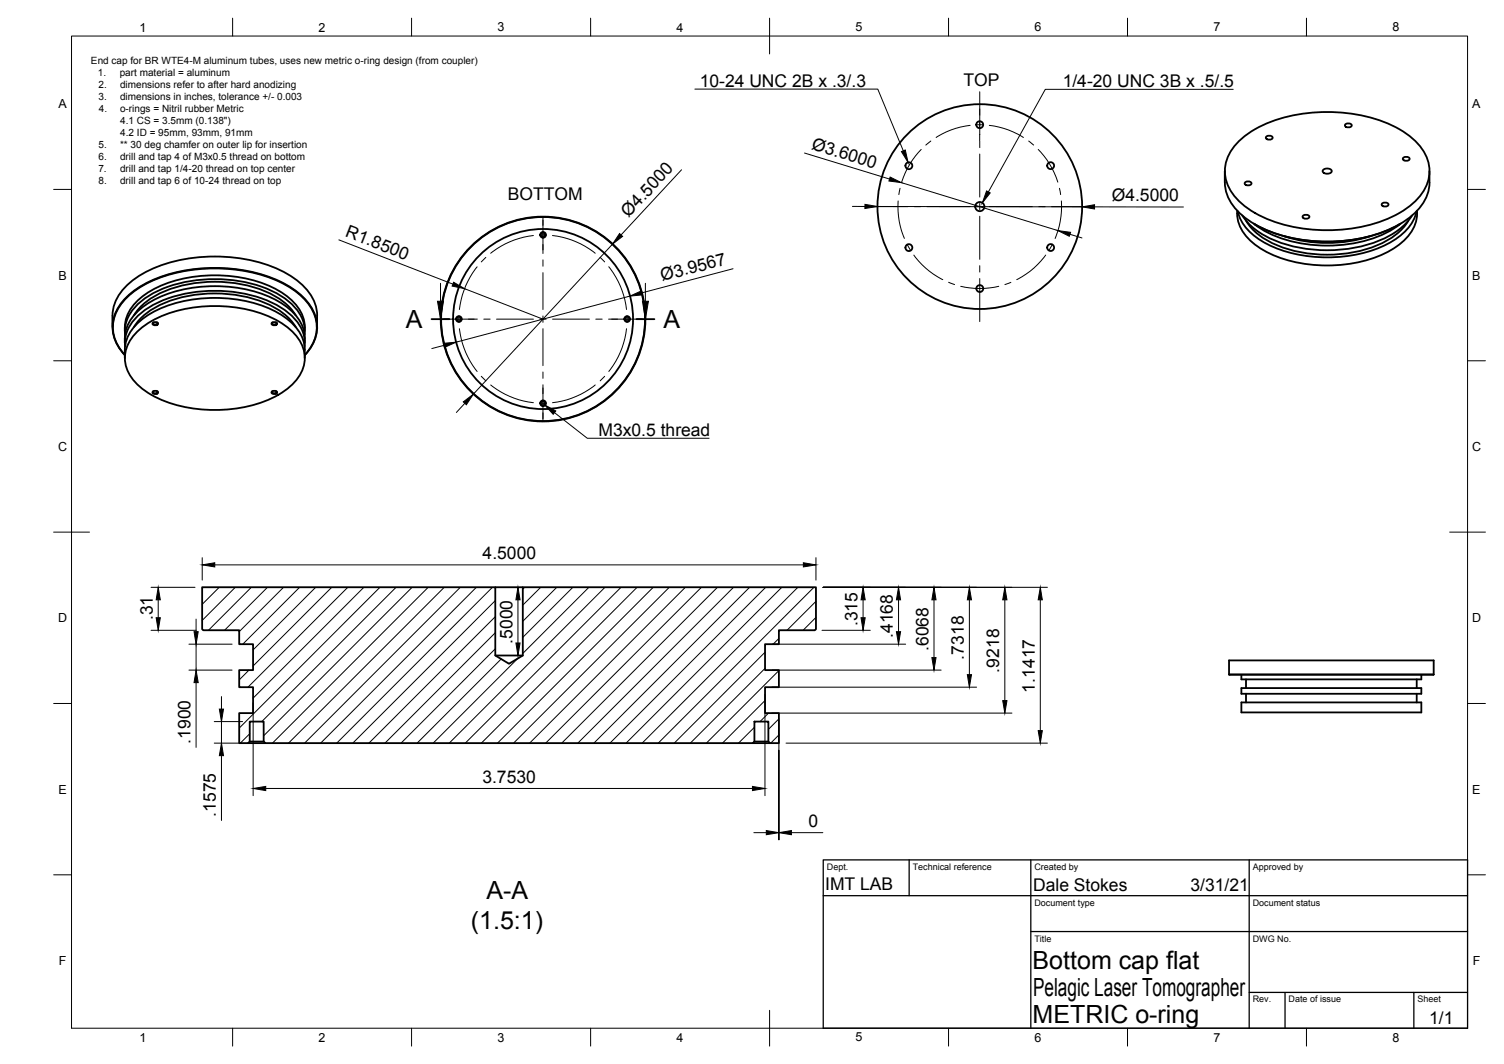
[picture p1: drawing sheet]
<svg xmlns="http://www.w3.org/2000/svg" width="420mm" height="297mm" viewBox="0 0 420 297" stroke-linecap="round" stroke-linejoin="round" font-family="sans-serif">
<!-- layer: Visible -->
<g fill="none" stroke="#000" stroke-width=".51">
<path d="M346.1 39.4a33.4 33.4 0 0 1 20.3-7.9 42.1 42.1 0 0 1 26.2 5.7 13.2 13.2 0 0 1 6.7 11.2 13.6 13.6 0 0 1-6.7 10 41.4 41.4 0 0 1-26.2 5.7 35.6 35.6 0 0 1-19-6.8 11.9 11.9 0 0 1-5-11.5 12.4 12.4 0 0 1 3.7-6.4zM353.7 38.2l.5-.3h.7l.6 .5a1.11 1.11 0 0 1-1.9 0zM375.8 34.8l.5-.3h.7l.6 .5a1.11 1.11 0 0 1-1.9 0zM342.2 47.8v3.2M342.2 50.9a13 13 0 0 0 6.1 10.2 40.7 40.7 0 0 0 27.3 6.1 34.5 34.5 0 0 0 19-7.2 12.4 12.4 0 0 0 4.8-9.1M345.6 59.6a11.7 11.7 0 0 0 5.9 9.4 37.2 37.2 0 0 0 25.9 4.6 26.2 26.2 0 0 0 16.1-7.8 9.9 9.9 0 0 0 2.4-6.2M345.6 58.8v.8M345.8 59a13.4 13.4 0 0 0 6.8 8.4 39.1 39.1 0 0 0 36.3 0 13.4 13.4 0 0 0 6.8-8.4M347.8 51l.5-.3h.7l.6 .5a1.11 1.11 0 0 1-1.9 0zM369.6 47.5a1.59 1.59 0 0 1 2.4 .3 1.48 1.48 0 0 1-2.5 0zM386 56.9l.6-.3h.7l.6 .5a1.11 1.11 0 0 1-1.9 0zM392 44.1l.5-.3h.7l.6 .5a1.11 1.11 0 0 1-1.9 0z"/>
<path d="M395.9 58.8v.8M399.3 47.8v3.2M347.1 60.2a21.2 21.2 0 0 0 12.4 8.1 39.9 39.9 0 0 0 28.7-2.5 16.6 16.6 0 0 0 6.3-5.6M348.2 61.7a19.8 19.8 0 0 0 11.8 7.9 37.8 37.8 0 0 0 27.5-2.5 15.5 15.5 0 0 0 5.9-5.4M350.3 62.4a34.7 34.7 0 0 0 23.7 6 32 32 0 0 0 17.3-6M350.5 62.6l.1 .1M350.6 62.7a44.5 44.5 0 0 0 40.3 0M358.7 65.9a39.4 39.4 0 0 0 24.1 0M363.9 60.3l.6-.3h.7l.6 .5a1.11 1.11 0 0 1-1.9 0zM390.9 62.6v.1M34.9 92.4a10.9 10.9 0 0 1 4.6-9.4 34.4 34.4 0 0 1 22.8-6.1 32.1 32.1 0 0 1 18.3 6.1 10.7 10.7 0 0 1 4.5 9.4M34.9 100a11.7 11.7 0 0 1 5.9-11.7 37.2 37.2 0 0 1 25.9-4.6 26.2 26.2 0 0 1 16 7.8 10.6 10.6 0 0 1 2.4 8.5"/>
<path d="M34.9 95.7a11 11 0 0 1 4.6-9.7 34.4 34.4 0 0 1 22.8-6.1 32.1 32.1 0 0 1 18.3 6.1 10.8 10.8 0 0 1 4.5 9.7M34.9 99.1a10.6 10.6 0 0 1-.3-15.3 30.6 30.6 0 0 1 18.3-8.5 44.4 44.4 0 0 1 27.1 4.2 15.5 15.5 0 0 1 8.5 10.6 10.9 10.9 0 0 1-3.3 9M34.9 99.1a10.6 10.6 0 0 1-.2-15.3 30.5 30.5 0 0 1 18.3-8.4 44.2 44.2 0 0 1 26.9 4.2 15.5 15.5 0 0 1 8.5 10.5 10.8 10.8 0 0 1-3.3 9M34.9 96.7a10.6 10.6 0 0 1 4.8-9.6 35.3 35.3 0 0 1 23.7-5.8 30.7 30.7 0 0 1 18 6.7 10.2 10.2 0 0 1 3.7 8.7M34.9 93.4a10.6 10.6 0 0 1 4.8-9.5 35.3 35.3 0 0 1 23.7-5.8 30.7 30.7 0 0 1 18 6.7 10.2 10.2 0 0 1 3.7 8.6M37.4 91.3a19.8 19.8 0 0 1 11.8-7.9 37.8 37.8 0 0 1 27.5 2.5 15.5 15.5 0 0 1 5.9 5.4M37.4 88.1a19.8 19.8 0 0 1 11.8-7.9 37.8 37.8 0 0 1 27.5 2.4 15.5 15.5 0 0 1 5.9 5.5M38 93a29.4 29.4 0 0 1 19-7.5 36.2 36.2 0 0 1 22.4 5.2 10.9 10.9 0 0 1 5.5 11.2 14.9 14.9 0 0 1-8.7 9.2 39.7 39.7 0 0 1-34-.9 12.9 12.9 0 0 1-7.3-9.6 9.9 9.9 0 0 1 3.1-7.6zM42.6 90.2a.82 .82 0 0 1 .9-.3 .82 .82 0 0 1 .6 .6 .82 .82 0 0 1-.8 .3 .82 .82 0 0 1-.7-.6zM42.9 90l-.2 .2a.68 .68 0 0 0 .7 .4 .68 .68 0 0 0 .6-.4l-.1-.2M75.9 90.2a.82 .82 0 0 1 .8-.3 .82 .82 0 0 1 .7 .6 .82 .82 0 0 1-.9 .3 .82 .82 0 0 1-.6-.6zM76.1 90l-.1 .2a.68 .68 0 0 0 .6 .4 .68 .68 0 0 0 .7-.4l-.2-.2"/>
<path d="M88.6 88.1v3.2M88.6 88.1a13 13 0 0 0-6.1-10.2 40.7 40.7 0 0 0-27.4-6 34.5 34.5 0 0 0-18.9 7.1 12.4 12.4 0 0 0-4.8 9.1v3.2M42.6 109.4a.82 .82 0 0 1 .9-.3 .82 .82 0 0 1 .6 .6 .82 .82 0 0 1-.8 .3 .82 .82 0 0 1-.7-.6zM42.9 109.2l-.2 .2a.68 .68 0 0 0 .7 .4 .68 .68 0 0 0 .6-.4l-.1-.2M75.9 109.4a.82 .82 0 0 1 .8-.3 .82 .82 0 0 1 .7 .6 .82 .82 0 0 1-.9 .3 .82 .82 0 0 1-.6-.6zM76.1 109.2l-.1 .2a.68 .68 0 0 0 .6 .4 .68 .68 0 0 0 .7-.4l-.2-.2M56.5 163.9h81.9v19.1l3.8 2.3 3.8-2.3v-19.1h81.9v11.7l-.3 .3h-10v3.9h-3.9v7.3h3.9v4.7h-3.9v7.3h3.9v8.4h-2.5l-.4-.5v-5.5h-3.9v5.5l-.5 .5h-136.2l-.4-.5v-5.5h-3.9v5.5l-.5 .5h-2.5v-8.4h3.9v-7.3h-3.9v-4.7h3.9v-7.3h-3.9v-3.9h-10l-.3-.3zM138.4 163.9h7.6M138.4 183h7.6M343.3 188.3h57.2M343.3 188.3v-3.9h57.2v3.9M346.8 192.1h50.3v1.6h-50.3z"/>
<path d="M346.8 188.4v1.3h50.3v-1.3M346.8 196.1h50.3v2.8h-50.3zM348.1 189.7v2.4M348.1 193.7v2.4M395.8 189.7v2.4M395.8 193.7v2.4M69.3 207.5h4.8M69.8 207h3.9M210.3 207.5h4.8M210.8 207h3.9"/>
<circle cx="273.7" cy="34.8" r=".96"/>
<circle cx="253.9" cy="46.3" r=".96"/>
<circle cx="273.7" cy="57.7" r="1.28"/>
<circle cx="273.7" cy="57.7" r="28.6"/>
<circle cx="293.5" cy="46.2" r=".96"/>
<circle cx="151.7" cy="65.6" r=".65"/>
<circle cx="151.7" cy="65.6" r=".79"/>
<circle cx="253.9" cy="69.1" r=".96"/>
<circle cx="293.5" cy="69.1" r=".96"/>
<circle cx="128.2" cy="89.1" r=".65"/>
<circle cx="128.2" cy="89.1" r=".79"/>
<circle cx="151.7" cy="89.1" r="28.6"/>
<circle cx="151.7" cy="89.1" r="28.5"/>
<circle cx="151.7" cy="89.1" r="25.1"/>
<circle cx="175.2" cy="89.1" r=".65"/>
<circle cx="175.2" cy="89.1" r=".79"/>
<circle cx="273.7" cy="80.6" r=".96"/>
<circle cx="151.7" cy="112.6" r=".65"/>
<circle cx="151.7" cy="112.6" r=".79"/>
</g>
<!-- layer: Border -->
<g fill="none" stroke="#000" stroke-width=".28">
<path d="M20 10.1h390v276.9h-390zM65 5.1v5M115 5.1v5M165 5.1v5M215 5.1v10M265 5.1v5M315 5.1v5M365 5.1v5M15 52.9h5M410 52.9h5M15 100.7h5M410 100.7h5"/>
<path d="M15 148.6h10M405 148.6h10M15 196.4h5M410 196.4h5M15 244.2h5M410 244.2h5M65 287v5M115 287v5M165 287v5M215 282.1v9.9M265 287v5M315 287v5"/>
<path d="M365 287v5"/>
</g>
<!-- layer: TitleBlock -->
<path d="M230 240.1h180v46.9h-180zM230 250h180M254 240.1v9.9M288 240.1v46.9M349 240.1v46.9M288 260.1h122M349 277.1h61M359 277.1v9.9M395 277.1v9.9" fill="none" stroke="#000" stroke-width=".36"/>
<!-- layer: Center Lines -->
<g fill="none" stroke="#000" stroke-width=".28">
<path d="M260 39.4l-1.4 1.1M271 35a22 22 0 0 0-9.5 3.4M273.7 25.6v13.7M273.7 39.4v1.8M274.6 34.8h-1.8M276.4 35a22.3 22.3 0 0 1 9.5 3.4M287.4 39.4l1.4 1.1M241.6 57.7h12M250.9 56.1a22.8 22.8 0 0 0 1.7 10.5M251.4 52.6l-.3 1.7M255.4 57.7h1.8M257.3 41.7a23.3 23.3 0 0 0-5.4 9.1"/>
<path d="M259 57.7h12M272.8 57.7h1.8M273.7 43v12M273.7 56.8v1.8M276.4 57.7h12M290 41.7a22.9 22.9 0 0 1 5.5 9.1M290.2 57.7h1.8M293.8 57.7h12M296 52.6l.3 1.7M296.5 56.1a23 23 0 0 1-1.7 10.5M133.3 74.5a23.2 23.2 0 0 0-5 11.9M135.7 71.9l-1.2 1.2"/>
<path d="M149 65.8a23.4 23.4 0 0 0-11.9 4.9M150.8 65.6h1.8M151.7 60.5v10.3M151.7 72.5v1.8M151.7 76.1v10.3M154.3 65.8a23.4 23.4 0 0 1 12 4.9M167.6 71.9l1.3 1.2M170.1 74.5a23.4 23.4 0 0 1 4.9 11.9M253.4 68.2l.9 1.5M255.3 71.2a22.3 22.3 0 0 0 8.1 6.9M265 78.8l1.7 .6M268.4 79.9a23.3 23.3 0 0 0 10.6 0"/>
<path d="M273.7 60.4v12M273.7 74.2v1.8M273.7 77.8v12M282.4 78.8l-1.7 .6M292.1 71.2a22.3 22.3 0 0 1-8.1 6.9M294 68.2l-.9 1.5M123.1 89.1h10.2M128.2 88.2v1.8M128.3 91.8a23.4 23.4 0 0 0 5 11.9M135.1 89.1h1.8M138.7 89.1h10.3M150.8 89.1h1.8"/>
<path d="M151.7 88.2v1.8M151.7 91.8v10.3M154.4 89.1h10.3M166.4 89.1h1.8M170 89.1h10.3M175 91.8a23.4 23.4 0 0 1-4.9 11.9M175.2 88.2v1.8M134.5 105.1l1.2 1.2M137.1 107.5a23.4 23.4 0 0 0 11.9 4.9M150.8 112.6h1.8M151.7 103.9v1.7M151.7 107.4v10.3"/>
<path d="M166.3 107.5a23.4 23.4 0 0 1-12 4.9M168.9 105.1l-1.2 1.2"/>
</g>
<!-- layer: Dimensions -->
<g fill="none" stroke="#000" stroke-width=".28">
<path d="M190.4 47.4l-16.9 18.2M224.7 42.7l23.8 7.3M238.1 57.6h3.5M245.1 57.6l57.2 .1M251.8 51l43.8 13.4M305.8 57.7l24.8 .1M94.7 67l31.8 12.3M171.1 68.1l-38.9 41.9M204.8 75l-25.5 6.8M298.9 65.4l3.4 1M124 96.4l-3.4 .9M129.8 80.6l21.9 8.5"/>
<path d="M176 82.7l-48.6 12.8M129.9 112.6l-2.4 2.6M56.5 155.7v6.3M60 157.7h164.4M227.9 155.7v6.3M42.2 164h12.3M42.2 176h12.6M44.2 167.5v5M52.8 179.8h12M54.8 172.8v3.5M54.8 179.8v7.3M144.7 167.5v12"/>
<path d="M215.7 179.8h37.3M229.6 176h13.5M229.9 164h62.7M241.1 167.5v5M251 167.5v8.8M260.9 167.5v16.1M270.8 167.5v20.8M280.7 167.5v28.1M290.6 167.5v36.5M52.8 187.1h12M54.8 190.6v18M61.9 194.5v3.5"/>
<path d="M70.7 196.3v25.8M213.7 193.8v28.3M215.7 187.1h47.2M215.7 191.8h57.1M215.7 199.1h67M59.9 201.5h7.9M59.9 207.5h7.4M61.9 201.5v6M61.9 211v18.1M217.6 201.1v33.3v-24.9M219.6 207.5h73M74.2 220.1h136"/>
<path d="M210.6 232.5h3.5M221.1 232.5h8.8"/>
</g>
<g fill="#000" stroke="#000" stroke-width=".28">
<path d="M241.6 57.1l3.5 .5-3.5 .6zM248.7 49.4l3.1 1.6-3.5-.5zM302.3 57.7l3.5-.5v1.1zM126.7 78.8l3.1 1.8-3.5-.7zM173.1 65.2l.8 .8-2.8 2.1zM295.6 64.4l3.5 .5-.4 1.1zM123.9 95.8l3.5-.3-3.2 1.5zM176 82.7l3.2-1.5 .3 1.1zM129.4 112.2l2.8-2.2-1.9 3zM56.5 157.7l3.5-.6v1.2zM224.4 157.1l3.5 .6-3.5 .6zM44.2 164l.6 3.5h-1.2z"/>
<path d="M43.6 172.5h1.2l-.6 3.5zM54.2 176.3h1.2l-.6 3.5zM144.7 164l.6 3.5h-1.2zM144.1 179.5h1.2l-.6 3.5zM241.1 164l.6 3.5h-1.2zM240.5 172.5h1.2l-.6 3.5zM251 164l.6 3.5h-1.2zM250.4 176.3h1.2l-.6 3.5zM260.9 164l.6 3.5h-1.2zM270.8 164l.6 3.5h-1.2zM280.7 164l.6 3.5h-1.2zM290.6 164l.6 3.5h-1.2z"/>
<path d="M54.8 187.1l.6 3.5h-1.2zM61.3 198h1.1l-.5 3.5zM260.3 183.6h1.2l-.6 3.5zM270.2 188.3h1.2l-.6 3.5zM280.1 195.6h1.2l-.6 3.5zM61.9 207.5l.5 3.5h-1.1zM70.7 220.1l3.5-.6v1.2zM210.2 219.5l3.5 .6-3.5 .6zM290 204h1.2l-.6 3.5zM214.1 231.9l3.5 .6-3.5 .5zM217.6 232.5l3.5-.6v1.1z"/>
</g>
<!-- layer: Annotations -->
<path d="M251.8 42.3l1.1-.4 .8 3.4zM275.6 53.3l1 .6-2.2 2.7zM122.2 84.1h1.7l-.8 5zM179.5 84.1h1.6l-.8 5zM152.1 113l3.2 1.7-.8 1z" fill="#000" stroke="#000" stroke-width=".28"/>
<path d="M194.1 24.9h51.1l7.1 17.2M344.5 24.9h-52.5l-15.9 28.7M123.1 79.1v5M180.3 79.1v5M154.9 115.2l9.2 7.2h34" fill="none" stroke="#000" stroke-width=".28"/>
<!-- layer: Hatching -->
<g fill="none" stroke="#000" stroke-width=".28">
<path d="M56.7 164l-.2 .2M61.2 164l-4.7 4.7M65.7 164l-9.2 9.2M70.2 164l-12 12M74.7 164l-12 12M79.2 164l-12.4 12.3M83.7 164l-15.9 15.8M88.2 164l-17.5 17.4M92.7 164l-22 21.9M97.2 164l-27.9 27.8M101.6 164l-30.9 30.9M106.1 164l-39.3 39.2"/>
<path d="M110.6 164l-37.5 37.5M115.1 164l-41.4 41.4M119.6 164l-43.5 43.5M124.1 164l-43.5 43.5M128.6 164l-43.5 43.5M133.1 164l-43.5 43.5M137.6 164l-43.5 43.5M138.4 167.6l-39.8 39.9M138.4 172.1l-35.3 35.4M138.4 176.6l-30.9 30.9M146.6 164l-.6 .5M151 164l-5 4.9"/>
<path d="M155.5 164l-9.5 9.4M160 164l-14 13.9M164.5 164l-18.5 18.4M169 164l-43.5 43.5M173.5 164l-43.5 43.5M178 164l-43.5 43.5M182.5 164l-43.5 43.5M187 164l-43.5 43.5M191.5 164l-43.5 43.5M195.9 164l-43.5 43.5M200.4 164l-43.5 43.5M204.9 164l-43.5 43.5"/>
<path d="M209.4 164l-43.5 43.5M213.9 164l-43.5 43.5M217.6 178.2l-1.6 1.6M218.4 164l-43.5 43.5M222.9 164l-43.5 43.5M227.4 164l-43.5 43.5M227.9 167.9l-8 8.1M227.9 172.4l-3.6 3.6M69.6 187.1l-2.8 2.7M138.4 181.1l-26.4 26.4M140 184l-23.5 23.5M144.6 183.9l-23.6 23.6"/>
<path d="M213.7 182.1l-25.3 25.4M213.7 186.6l-20.9 20.9M213.7 195.6l-11.9 11.9M214.7 199.1l-2.4 2.4M217.6 187.2l-20.3 20.3M217.6 191.7l-.2 .1M69.8 204.8l-2.7 2.7M210.8 203l-4.5 4.5M217.6 200.7l-2.9 2.9M217.6 205.2l-2.3 2.3"/>
</g>
<!-- layer: Annotations -->
<path d="M120.6 89.1h5M177.8 89.1h5" fill="none" stroke="#000" stroke-width=".51"/>
<g font-size="7">
<text x="113.4" y="91.6">A</text>
<text x="185.3" y="91.6">A</text>
<text x="135.9" y="250.9">A-A</text>
<text x="131.5" y="259.4">(1.5:1)</text>
<text x="288.5" y="270.6">Bottom cap flat</text>
<text x="288.6" y="278.1">Pelagic Laser Tomographer</text>
<text x="288.5" y="285.6">METRIC o-ring</text>
</g>
<g font-size="4.9">
<text x="269.2" y="23.9">TOP</text>
<text x="195.5" y="24.2">10-24 UNC 2B x .3/.3</text>
<text x="296.9" y="24.2">1/4-20 UNC 3B x .5/.5</text>
<text x="226.5" y="41.5" transform="rotate(17 226.5 41.5)">Ø3.6000</text>
<text x="141.8" y="55.8">BOTTOM</text>
<text x="310.6" y="56.1">Ø4.5000</text>
<text x="96.3" y="65.9" transform="rotate(21 96.3 65.9)">R1.8500</text>
<text x="175.6" y="60.9" transform="rotate(-47 175.6 60.9)">Ø4.5000</text>
<text x="185" y="78.6" transform="rotate(-15 185 78.6)">Ø3.9567</text>
<text x="167.2" y="121.7">M3x0.5 thread</text>
<text x="134.8" y="156.1">4.5000</text>
<text x="42.7" y="173.1" transform="rotate(-90 42.7 173.1)">.31</text>
<text x="143.2" y="179.7" transform="rotate(-90 143.2 179.7)">.5000</text>
<text x="239.5" y="174.8" transform="rotate(-90 239.5 174.8)">.315</text>
<text x="249.4" y="178.1" transform="rotate(-90 249.4 178.1)">.4168</text>
<text x="259.4" y="181.7" transform="rotate(-90 259.4 181.7)">.6068</text>
<text x="269.2" y="184.1" transform="rotate(-90 269.2 184.1)">.7318</text>
<text x="279.1" y="187.8" transform="rotate(-90 279.1 187.8)">.9218</text>
<text x="289.1" y="193.3" transform="rotate(-90 289.1 193.3)">1.1417</text>
<text x="53.2" y="207.6" transform="rotate(-90 53.2 207.6)">.1900</text>
<text x="134.7" y="218.6">3.7530</text>
<text x="60.3" y="228" transform="rotate(-90 60.3 228)">.1575</text>
<text x="225.9" y="230.9">0</text>
<text x="230.5" y="248.5">IMT LAB</text>
<text x="288.6" y="248.6">Dale Stokes</text>
<text x="332.6" y="248.6">3/31/21</text>
<text x="399.3" y="285.8">1/1</text>
</g>
<g font-size="3.5">
<text x="39" y="8.8">1</text>
<text x="89" y="8.8">2</text>
<text x="139" y="8.8">3</text>
<text x="189" y="8.8">4</text>
<text x="239" y="8.8">5</text>
<text x="289" y="8.8">6</text>
<text x="339" y="8.8">7</text>
<text x="389" y="8.8">8</text>
<text x="16.3" y="30.2">A</text>
<text x="411.3" y="30.2">A</text>
<text x="16.3" y="78">B</text>
<text x="411.3" y="78">B</text>
<text x="16.2" y="125.9">C</text>
<text x="411.2" y="125.9">C</text>
<text x="16.2" y="173.7">D</text>
<text x="411.2" y="173.7">D</text>
<text x="16.3" y="221.6">E</text>
<text x="411.3" y="221.6">E</text>
<text x="16.4" y="269.4">F</text>
<text x="411.4" y="269.4">F</text>
<text x="39" y="290.8">1</text>
<text x="89" y="290.8">2</text>
<text x="139" y="290.8">3</text>
<text x="189" y="290.8">4</text>
<text x="239" y="290.8">5</text>
<text x="289" y="290.8">6</text>
<text x="339" y="290.8">7</text>
<text x="389" y="290.8">8</text>
</g>
<g font-size="2.8">
<text x="25.4" y="17.9">End cap for BR WTE4-M aluminum tubes, uses new metric o-ring design (from coupler)</text>
<text x="27.3" y="21.3">1.</text>
<text x="33.4" y="21.3">part material = aluminum</text>
<text x="27.5" y="28">3.</text>
<text x="27.6" y="24.6">2.</text>
<text x="33.5" y="24.6">dimensions refer to after hard anodizing</text>
<text x="33.5" y="28">dimensions in inches, tolerance +/- 0.003</text>
<text x="27.6" y="31.3">4.</text>
<text x="33.5" y="31.3">o-rings = Nitril rubber Metric</text>
<text x="33.6" y="34.7">4.1 CS = 3.5mm (0.138&quot;)</text>
<text x="27.5" y="41.4">5.</text>
<text x="33.5" y="41.4">** 30 deg chamfer on outer lip for insertion</text>
<text x="33.6" y="38">4.2 ID = 95mm, 93mm, 91mm</text>
<text x="27.5" y="44.8">6.</text>
<text x="33.5" y="44.8">drill and tap 4 of M3x0.5 thread on bottom</text>
<text x="27.5" y="48.1">7.</text>
<text x="27.5" y="51.5">8.</text>
<text x="33.5" y="48.1">drill and tap 1/4-20 thread on top center</text>
<text x="33.5" y="51.5">drill and tap 6 of 10-24 thread on top</text>
</g>
<g font-size="2.5">
<text x="231" y="242.9">Dept.</text>
<text x="255" y="242.9">Technical reference</text>
<text x="289" y="242.9">Created by</text>
<text x="350" y="242.9">Approved by</text>
<text x="289" y="252.8">Document type</text>
<text x="350" y="252.8">Document status</text>
<text x="289" y="262.9">Title</text>
<text x="350" y="262.9">DWG No.</text>
<text x="350" y="279.9">Rev.</text>
<text x="360" y="279.9">Date of issue</text>
<text x="396" y="279.9">Sheet</text>
</g>
</svg>
